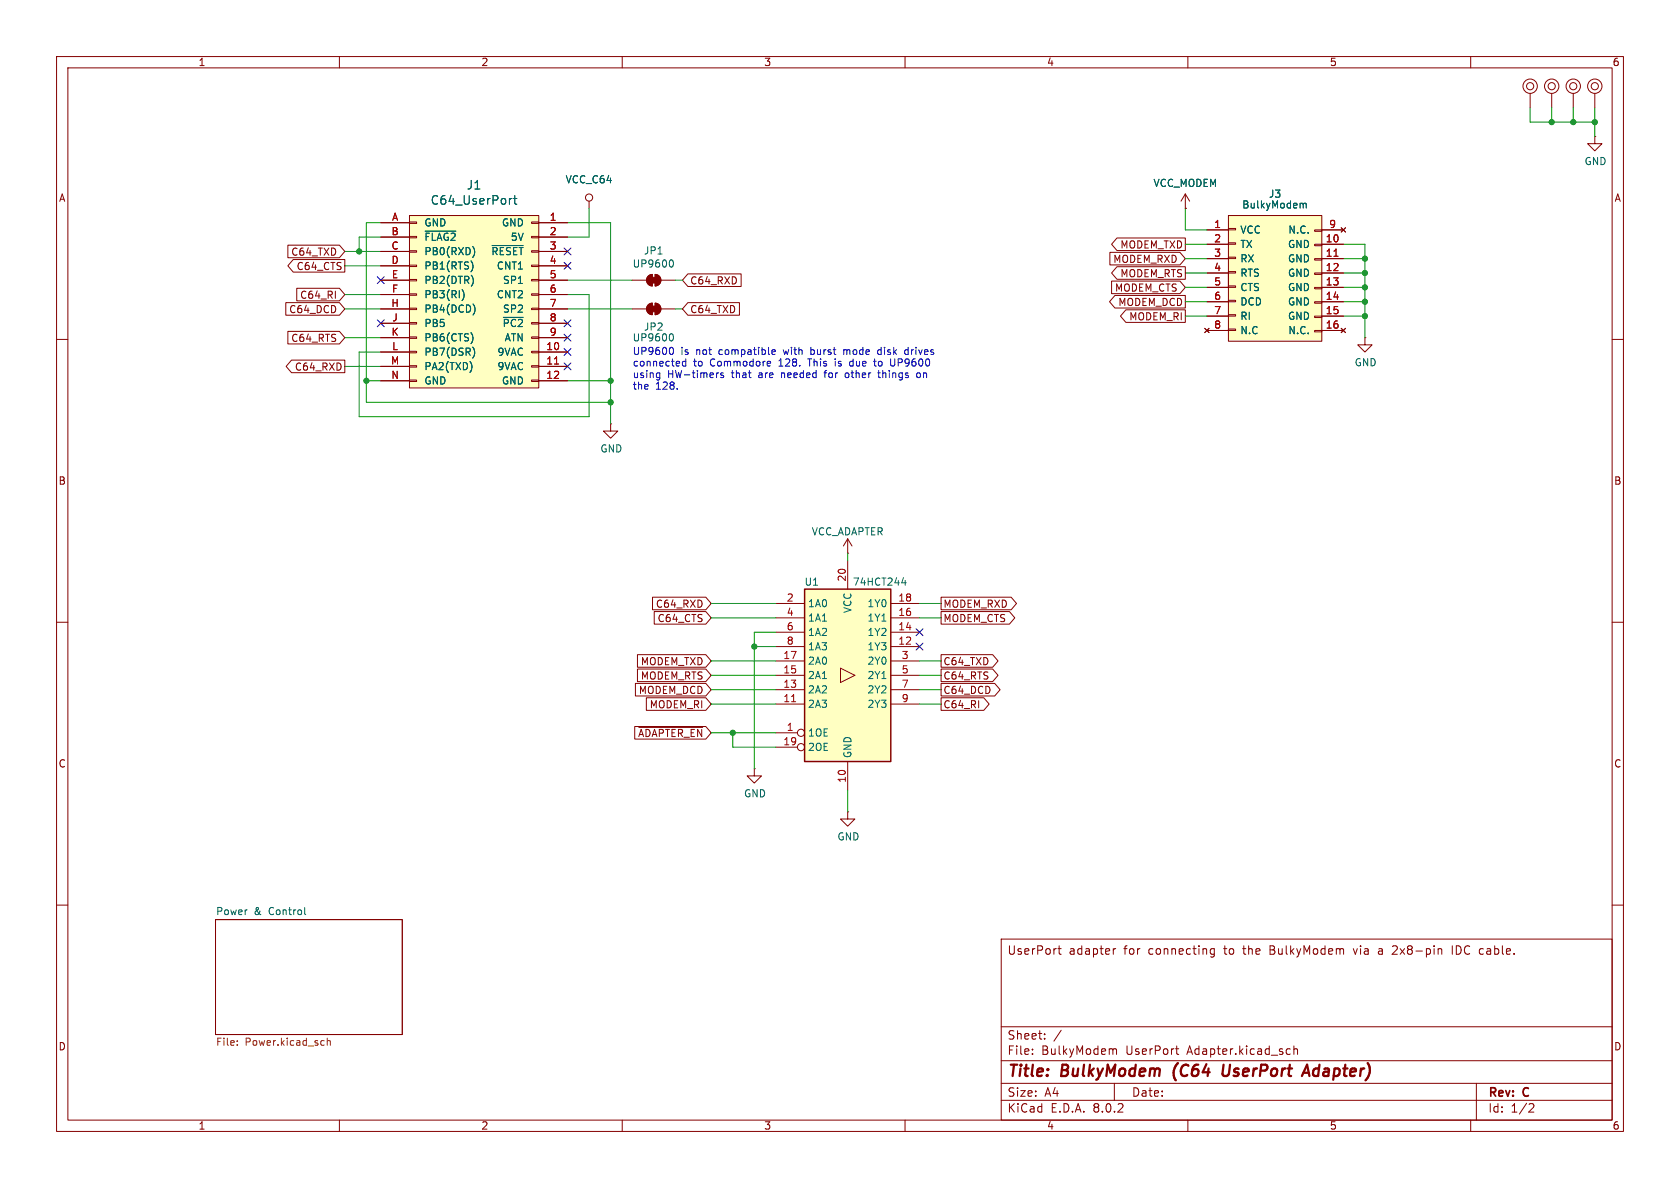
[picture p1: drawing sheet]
<svg xmlns="http://www.w3.org/2000/svg" width="297mm" height="210mm" viewBox="0 0 297 210" stroke-linecap="round" stroke-linejoin="round" font-family="sans-serif">
<g fill="none" stroke="#840000" stroke-width=".18">
<path d="M10 10h277v190h-277zM12 12h273v186h-273zM60 10v2M110 10v2M160 10v2M210 10v2M260 10v2M10 60h2M285 60h2M10 110h2M285 110h2M10 160h2"/>
<path d="M149.9 143.5v1.3h1.2l-1.2 1.3-1.3-1.3h1.3M149.9 143.5h.1M285 160h2M38.1 162.6h33v20.3h-33zM177 166h108v32h-108zM187 167.7h.6M187.2 167.2v1.3l.4 .2M196.8 167.7v1M197.2 167.7l-.2 .1-.2 .2M214.7 167.8l-.5-.1-.2 .3v.4l.1 .2h.6M214.7 167.7v1.2l-.3 .3-.4-.1M239.2 167.7l.4 1"/>
<path d="M244.2 167.7l-.5 .1M244.2 168.1h-.3a.29 .29 0 0 0-.2 .3 .29 .29 0 0 0 .2 .3h.3M246.7 167.2l-.5 .1M247 167.8l-.9 .9h.9M254.5 167.7l.3 .1 .1 .1v.8M256.7 167.2v1.5M60 198v2M110 198v2M160 198v2M177 194.5h108M177 191.5h108M177 187.5h108"/>
<path d="M177 181.5h108M182.5 186.3v.1M182.5 185.5v.1M184.7 183.6v.1M184.7 182.8v.1M187.6 182.1l-1.3 2M196.7 185.6l.3-.2 .3 .1 .1 .9M197 191.5v3M207.8 185.4h.6M208 186.2l.4 .2M210 198v2M227.7 185.4l.4 .1"/>
<path d="M228.1 186.3l-.4 .1M228.7 185.5l.3-.1 .3 .1 .1 .9M228.7 184.9v1.5M260 198v2M261 191.5v6.5M270.5 195.1l.5 .1 .2 .3-1 1.1h1"/>
</g>
<path d="M207.5 189.3l.1 1.1M216.3 188.2l-.2 1.6 .2 .3a.66 .66 0 0 0 .8-.1M230.2 190.2l.9-2 .4 2M230.4 189.6h1" fill="none" stroke="#840000" stroke-width=".4"/>
<path d="M53.9 160.4v1.1l.1 .2" fill="none" stroke="#006464" stroke-width=".18"/>
<path d="M41.9 184.7v.1M41.9 184v.1M57.2 183.9l.1 .1M57.3 184.7l-.1 .1M57.9 183.5v1.3M57.9 184.1l.1-.2 .3 .1 .1 .8" fill="none" stroke="#725600" stroke-width=".18"/>
<path d="M142.2 104.1h15.3v30.5h-15.3z" fill="#ffffc2"/>
<g fill="none" stroke="#840000" stroke-width=".18">
<path d="M149.9 99.1v5M137.2 114.3h5M137.2 111.8h5M137.2 119.4h5M137.2 109.2h5M137.2 116.8h5M137.2 106.7h5M148.6 118.1l2.5 1.3-2.5 1.3zM157.5 114.3h5.1M157.5 111.8h5.1M157.5 119.4h5.1M157.5 109.2h5.1"/>
<path d="M157.5 116.8h5.1M157.5 106.7h5.1M137.2 129.5h3.8M137.2 124.5h5M137.2 121.9h5M137.2 132.1h3.8M149.9 134.6v5.1M157.5 124.5h5.1M157.5 121.9h5.1"/>
<circle cx="141.6" cy="129.5" r=".63"/>
<circle cx="141.6" cy="132.1" r=".63"/>
</g>
<path d="M142.2 104.1h15.3v30.5h-15.3z" fill="none" stroke="#840000" stroke-width=".25"/>
<path d="M139.9 124h.8" fill="none" stroke="#a90000" stroke-width=".18"/>
<path d="M159.4 103h.8M160 102.6v.8" fill="none" stroke="#006464" stroke-width=".18"/>
<path d="M72.4 38.1h22.8v30.5h-22.8z" fill="#ffffc2"/>
<g fill="none" stroke="#840000" stroke-width=".18">
<path d="M270.5 16.5v2.6M274.3 16.5v2.6M278.1 16.5v2.6M281.9 16.5v2.6M67.3 39.4h5.1M72.4 38.1h22.8v30.5h-22.8zM72.4 39.2h1.3v.3h-1.3zM94 39.2h1.2v.3h-1.2zM95.2 39.4h5.1M209.5 36.8h.1M209.5 34.3l-.7 1.3M209.5 34.3v2.5"/>
<path d="M209.5 34.3l.8 1.3M281.9 24.1v1.3h1.3l-1.3 1.3-1.2-1.3h1.2M281.9 24.1h.1M67.3 41.9h5.1M67.3 44.5h5.1M67.3 47h5.1M67.3 49.5h5.1M67.3 52.1h5.1M67.3 54.6h5.1M67.3 57.2h5.1M67.3 59.7h5.1M72.4 59.6h1.3v.2h-1.3z"/>
<path d="M72.4 57h1.3v.3h-1.3zM72.4 54.5h1.3v.2h-1.3zM72.4 51.9h1.3v.3h-1.3zM72.4 49.4h1.3v.3h-1.3zM72.4 46.9h1.3v.2h-1.3zM72.4 44.3h1.3v.3h-1.3zM72.4 41.8h1.3v.2h-1.3zM94 59.6h1.2v.2h-1.2zM94 57h1.2v.3h-1.2zM94 54.5h1.2v.2h-1.2zM94 51.9h1.2v.3h-1.2zM94 49.4h1.2v.3h-1.2z"/>
<path d="M94 46.9h1.2v.2h-1.2zM94 41.8h1.2v.2h-1.2zM95.2 41.9h5.1M95.2 44.5h5.1M95.2 47h5.1M95.2 49.5h5.1M95.2 52.1h5.1M95.2 54.6h5.1M95.2 57.2h5.1M95.2 59.7h5.1M111.8 49.5h2.5M111.8 54.6h2.5"/>
<path d="M114.6 48.8l.7-.3v2a1.02 1.02 0 0 1-.9-.6 1.02 1.02 0 0 1 .2-1.1zM114.6 53.9l.7-.3v2a1.02 1.02 0 0 1-.9-.6 1.02 1.02 0 0 1 .2-1.1zM115.8 48.5a1.02 1.02 0 0 1 1 1 1.02 1.02 0 0 1-1 1zM115.8 53.6a1.02 1.02 0 0 1 1 1 1.02 1.02 0 0 1-1 1zM116.8 49.5h2.6M116.8 54.6h2.6M241.3 59.7v1.3h1.3l-1.3 1.2-1.3-1.2h1.3M241.3 59.7h.1M67.3 62.2h5.1M67.3 64.8h5.1M67.3 67.3h5.1M72.4 67.2h1.3v.2h-1.3z"/>
<path d="M72.4 64.6h1.3v.3h-1.3zM72.4 62.1h1.3v.3h-1.3zM94 67.2h1.2v.2h-1.2zM94 64.6h1.2v.3h-1.2zM94 62.1h1.2v.3h-1.2zM95.2 62.2h5.1M95.2 64.8h5.1M95.2 67.3h5.1M107.9 74.9v1.3h1.3l-1.3 1.3-1.2-1.3h1.2M107.9 74.9h.1M149.9 97.8h.1M149.9 95.3l-.8 1.2"/>
<path d="M149.9 95.3v2.5M149.9 95.3l.7 1.2M133.3 135.9v1.3h1.3l-1.3 1.2-1.2-1.2h1.2M133.3 135.9h.1"/>
<circle cx="270.5" cy="15.2" r=".63"/>
<circle cx="270.5" cy="15.2" r="1.27"/>
<circle cx="274.3" cy="15.2" r=".63"/>
<circle cx="274.3" cy="15.2" r="1.27"/>
<circle cx="278.1" cy="15.2" r=".63"/>
<circle cx="278.1" cy="15.2" r="1.27"/>
<circle cx="281.9" cy="15.2" r=".63"/>
<circle cx="281.9" cy="15.2" r="1.27"/>
</g>
<path d="M98 64.4h.8" fill="none" stroke="#a90000" stroke-width=".18"/>
<g fill="none" stroke="#006464" stroke-width=".18">
<path d="M90.5 35.1l-.4 .1M90.8 35.1h.6M91 34.6v1.3l.4 .2M75.2 40.9h5.4M81.7 51.3a1.47 1.47 0 0 1 0 1.8M83.4 46.4l.2 .6-.2 .8M83.4 59.1l.2 .6-.2 .8M83.6 49l.1 .5-.1 .7M83.6 43.6a1.49 1.49 0 0 1 0 1.9M83.7 53.8a1.49 1.49 0 0 1 0 1.8M87 43.4h5.5M89 56.1h3.5"/>
<path d="M118.6 45.9a.68 .68 0 0 1 .5 .7 .68 .68 0 0 1-.5 .6M118.6 59a.68 .68 0 0 1 .5 .6 .68 .68 0 0 1-.5 .7M83.6 61.4a1.49 1.49 0 0 1 0 1.8"/>
</g>
<g fill="#840000" stroke="#840000" stroke-width=".18">
<path d="M115.1 49h1v1h-1z"/>
<path d="M114.6 48.8l.7-.3v2a1.02 1.02 0 0 1-.9-.6 1.02 1.02 0 0 1 .2-1.1z"/>
<path d="M115.8 48.5a1.02 1.02 0 0 1 1 1 1.02 1.02 0 0 1-1 1z"/>
<path d="M115.1 54.1h1v1h-1z"/>
<path d="M114.6 53.9l.7-.3v2a1.02 1.02 0 0 1-.9-.6 1.02 1.02 0 0 1 .2-1.1z"/>
<path d="M115.8 53.6a1.02 1.02 0 0 1 1 1 1.02 1.02 0 0 1-1 1z"/>
</g>
<path d="M217.2 38.1h16.5v22.2h-16.5z" fill="#ffffc2"/>
<path d="M217.2 48.3v2.5z" fill="#840000" stroke="#840000" stroke-width=".18"/>
<g fill="none" stroke="#840000" stroke-width=".18">
<path d="M67.3 39.4h5.1M95.2 39.4h5.1M104.1 35.6v1.2M209.5 36.8h.1M217.2 38.1h16.5v22.2h-16.5zM50.5 53.5h9.5l1 1.1-1 1.1h-9.5zM50.9 43.3h9.1l1 1.2-1 1.1h-9.1zM50.9 58.6h9.1l1 1.1-1 1.1h-9.1zM51.8 45.9h9.2v2.2h-9.2l-.9-1.1zM52.5 51h7.5l1 1.1-1 1.1h-7.5zM67.3 41.9h5.1M67.3 44.5h5.1"/>
<path d="M67.3 47h5.1M67.3 49.5h5.1M67.3 52.1h5.1M67.3 54.6h5.1M67.3 57.2h5.1M67.3 59.7h5.1M95.2 41.9h5.1M95.2 44.5h5.1M95.2 47h5.1M95.2 49.5h5.1M95.2 52.1h5.1M95.2 54.6h5.1"/>
<path d="M95.2 57.2h5.1M95.2 59.7h5.1M121.6 53.5h9.1v2.2h-9.1l-1-1.1zM121.6 48.4h9.4v2.2h-9.4l-1-1.1zM196.2 44.6h12.4l.9 1.1-.9 1.1h-12.4zM196.5 49.7h12.1l.9 1.1-.9 1.1h-12.1zM197.1 52.2h12.4v2.3h-12.4l-.9-1.2zM197.5 47.1h12v2.3h-12l-1-1.1zM197.5 42.1h12v2.2h-12l-1-1.1zM199 54.8h10.5v2.2h-10.5l-.9-1.1zM213 58l.7 .8M213.4 40.6h3.8"/>
<path d="M213.4 43.2h3.8M213.4 45.7h3.8M213.4 48.3h3.8M213.4 50.8h3.8M213.4 53.3h3.8M213.4 55.9h3.8M213.4 58.4h3.8M213.7 58l-.7 .8M217.2 58.2h1.2v.2h-1.2zM217.2 55.6h1.2v.3h-1.2zM217.2 53.1h1.2v.2h-1.2zM217.2 50.5h1.2v.3h-1.2z"/>
<path d="M217.2 48h1.2v.3h-1.2zM217.2 45.5h1.2v.2h-1.2zM217.2 42.9h1.2v.3h-1.2zM217.2 40.4h1.2v.2h-1.2zM232.4 58.4h1.3v.3h-1.3zM232.4 55.9h1.3v.2h-1.3zM232.4 53.3h1.3v.3h-1.3zM232.4 50.8h1.3v.3h-1.3zM232.4 48.3h1.3v.2h-1.3zM232.4 45.7h1.3v.3h-1.3zM232.4 43.2h1.3v.2h-1.3zM232.4 40.6h1.3v.3h-1.3z"/>
<path d="M233.7 40.6h3.8M233.7 43.2h3.8M233.7 45.7h3.8M233.7 48.3h3.8M233.7 50.8h3.8M233.7 53.3h3.8M233.7 55.9h3.8M233.7 58.4h3.8M237.1 58l.8 .8M237.1 40.3l.8 .7M237.9 58l-.8 .8M237.9 40.3l-.8 .7"/>
<path d="M51.5 63.7h9.5v2.2h-9.5l-.9-1.1zM67.3 62.2h5.1M67.3 64.8h5.1M67.3 67.3h5.1M95.2 62.2h5.1M95.2 64.8h5.1M95.2 67.3h5.1M112.7 115.7h12.1l.9 1.1-.9 1.2h-12.1zM112.7 118.3h12.1l.9 1.1-.9 1.1h-12.1zM115.4 105.6h9.4l.9 1.1-.9 1.1h-9.4zM115.7 108.1h9.1l.9 1.1-.9 1.1h-9.1zM166.4 118.3h9.1l.9 1.1-.9 1.1h-9.1z"/>
<path d="M166.4 105.6h12.4l.9 1.1-.9 1.1h-12.4zM166.4 108.1h12.1l.9 1.1-.9 1.1h-12.1zM166.4 115.7h9.1l.9 1.1-.9 1.2h-9.1zM112.2 128.4h12.6l.9 1.1-.9 1.2h-12.6zM112.3 120.8h12.5l.9 1.1-.9 1.1h-12.5zM112.9 128.6h11.3M114.3 123.3h10.5l.9 1.2-.9 1.1h-10.5zM166.4 123.3h7.5l1 1.2-1 1.1h-7.5zM166.4 120.8h9.5l.9 1.1-.9 1.1h-9.5z"/>
<circle cx="104.1" cy="34.9" r=".63"/>
</g>
<path d="M235.8 45.3h.8M98 64.4h.8" fill="none" stroke="#a90000" stroke-width=".18"/>
<g fill="none" stroke="#006464" stroke-width=".18">
<path d="M90.5 35.1l-.4 .1M90.8 35.1h.6M91 34.6v1.3l.4 .2M230.2 35.9l.2 .2M230.4 36.1v.7M230.4 36.1l.2-.2 .3 .1v.8M75.2 40.9h5.4M81.7 51.3a1.47 1.47 0 0 1 0 1.8M83.4 46.4l.2 .6-.2 .8M83.4 59.1l.2 .6-.2 .8M83.6 49l.1 .5-.1 .7M83.6 43.6a1.49 1.49 0 0 1 0 1.9"/>
<path d="M83.7 53.8a1.49 1.49 0 0 1 0 1.8M87 43.4h5.5M89 56.1h3.5M83.6 61.4a1.49 1.49 0 0 1 0 1.8"/>
</g>
<g fill="none" stroke="#0000c2" stroke-width=".18">
<path d="M116.3 65.9l.3 .1M116.6 65.9v1l-.1 .2M116.6 66.7l-.3 .1M118.6 61.4a.68 .68 0 0 1 .5 .6 .68 .68 0 0 1-.5 .7M121.2 63.4v1.3M121.2 63.9h-.3l-.3 .2 .2 .6h.4M127 65.9l-.2 .1M127.9 66l-.3-.1-.2 .2 .1 .2 .4 .1v.3h-.5M135.8 63.9h.4v.3l-.6 .1M136.2 64.7h-.4M136.5 62.2l.6-.1-.1-.2-.3-.1-.2 .2v.6h.5M143.4 61.4v1.3"/>
<path d="M143.4 62.6l.1 .1M143.5 61.8l-.1 .1M145.7 65.9h.4M145.9 65.5l-.1 1.3M147.7 63.4v.2M147.7 63.9v.8M149.2 61.8v.9M149.5 61.8l-.3 .1M149.8 65.9l-.3 .1-.1 .2 .1 .4 .3 .2M150.7 63.9h-.3l-.2 .2 .1 .5 .4 .1M154.4 63.9h.5M154.6 63.4v1.1l.3 .2"/>
<path d="M155.2 65.9h.4M155.3 65.5v1.1l.3 .2M155.8 61.9l-.4-.1-.2 .3 .1 .5h.5M158.2 63.4l-.1 1.2-.2 .1h-.3M160 62.5l.2 .2 .3-.1M160.5 61.9l-.3-.1-.2 .1M160.5 61.4v1.3M162.1 66l.2-.1 .4 .1v.5l-.1 .2-.3 .1-.2-.2z"/>
</g>
<g fill="none" stroke="#009600" stroke-width=".18">
<path d="M270.5 19.1v2.5h11.4M274.3 19.1v2.5M278.1 19.1v2.5M281.9 19.1v5M67.3 39.4h-2.5v31.7h43.1M100.3 39.4h7.6v35.5M104.1 36.8v5.1h-3.8M209.5 36.8v3.8h3.9M61 52.1h6.3M61 54.6h6.3M61 59.7h6.3M61 44.5h6.3"/>
<path d="M61 47h6.3M67.3 41.9h-3.8v2.6M100.3 52.1h3.8v21.6h-40.6v-11.5h3.8M100.3 49.5h11.5M100.3 54.6h11.5M119.4 49.5h1.2M119.4 54.6h1.2M209.5 53.3h3.9M209.5 48.3h3.9M209.5 43.2h3.9M209.5 50.8h3.9M209.5 45.7h3.9"/>
<path d="M209.5 55.9h3.9M237.5 43.2h3.8v16.5M237.5 53.3h3.8M237.5 48.3h3.8M237.5 50.8h3.8M237.5 45.7h3.8M237.5 55.9h3.8M61 64.8h6.3M64.8 67.3h2.5M100.3 67.3h7.6M149.9 97.8v1.3M125.7 109.2h11.5"/>
<path d="M125.7 106.7h11.5M125.7 119.4h11.5M125.7 116.8h11.5M133.3 114.3h3.9M137.2 111.8h-3.9v24.1M162.6 109.2h3.8M162.6 106.7h3.8M162.6 119.4h3.8M162.6 116.8h3.8M125.7 129.5h11.5M125.7 121.9h11.5M125.7 124.5h11.5"/>
<path d="M129.5 129.5v2.6h7.7M149.9 139.7v3.8M162.6 121.9h3.8M162.6 124.5h3.8"/>
</g>
<g fill="none" stroke="#000084" stroke-width=".18">
<path d="M66.7 56.5l1.2 1.3M66.7 48.9l1.2 1.2M67.9 56.5l-1.2 1.3M67.9 48.9l-1.2 1.2M99.7 59.1l1.2 1.2M99.7 56.5l1.2 1.3M99.7 43.8l1.2 1.3M99.7 46.4l1.2 1.2M100.9 59.1l-1.2 1.2M100.9 56.5l-1.2 1.3M100.9 43.8l-1.2 1.3M100.9 46.4l-1.2 1.2"/>
<path d="M99.7 61.6l1.2 1.2M99.7 64.2l1.2 1.2M100.9 61.6l-1.2 1.2M100.9 64.2l-1.2 1.2M162 111.2l1.2 1.2M162 113.7l1.2 1.2M163.2 111.2l-1.2 1.2M163.2 113.7l-1.2 1.2"/>
</g>
<g fill="#009600" stroke="#009600" stroke-width=".18">
<circle cx="281.9" cy="21.6" r=".46"/>
<circle cx="241.3" cy="50.8" r=".46"/>
<circle cx="241.3" cy="53.3" r=".46"/>
<circle cx="241.3" cy="48.3" r=".46"/>
<circle cx="274.3" cy="21.6" r=".46"/>
<circle cx="241.3" cy="45.7" r=".46"/>
<circle cx="241.3" cy="55.9" r=".46"/>
<circle cx="278.1" cy="21.6" r=".46"/>
<circle cx="133.3" cy="114.3" r=".46"/>
<circle cx="129.5" cy="129.5" r=".46"/>
<circle cx="107.9" cy="71.1" r=".46"/>
<circle cx="107.9" cy="67.3" r=".46"/>
<circle cx="64.8" cy="67.3" r=".46"/>
<circle cx="63.5" cy="44.5" r=".46"/>
</g>
<g font-size="2.8" fill="#840000">
<text x="178" y="190.9">Title:</text>
<text x="187.7" y="190.9">BulkyModem</text>
<text x="208.3" y="190.9">(C64</text>
<text x="217.7" y="190.9">UserPort</text>
<text x="232.9" y="190.9">Adapter)</text>
</g>
<g font-size="2.1" fill="#006464">
<text x="82.4" y="33.7">J1</text>
<text x="76.1" y="36.4">C64_UserPort</text>
</g>
<g font-size="2.1" fill="#840000">
<text x="178" y="169">UserPort</text>
<text x="188.9" y="169">adapter</text>
<text x="198.7" y="169">for</text>
<text x="203.2" y="169">connecting</text>
<text x="216.7" y="169">to</text>
<text x="220.2" y="169">the</text>
<text x="225" y="169">BulkyModem</text>
<text x="240" y="169">via</text>
<text x="244.5" y="169">a</text>
<text x="247.2" y="169">2x8-pin</text>
<text x="257.9" y="169">IDC cable.</text>
<text x="178" y="184">Sheet:</text>
<text x="178" y="186.7">File:</text>
<text x="184.1" y="186.7">BulkyModem</text>
<text x="199.1" y="186.7">UserPort</text>
<text x="210" y="186.7">Adapter.kicad_sch</text>
<text x="178" y="196.9">KiCad</text>
<text x="178" y="194.1">Size:</text>
<text x="184.7" y="194.1">A4</text>
<text x="185.7" y="196.9">E.D.A.</text>
<text x="193.3" y="196.9">8.0.2</text>
<text x="200" y="194.1">Date:</text>
<text x="263" y="194.3">Rev:</text>
<text x="263" y="196.9">Id:</text>
<text x="267.1" y="196.9">1/2</text>
<text x="269.4" y="194.3">C</text>
</g>
<g font-size="1.8" fill="#840000">
<text x="35" y="11.9">1</text>
<text x="85" y="11.9">2</text>
<text x="135" y="11.9">3</text>
<text x="185" y="11.9">4</text>
<text x="235" y="11.9">5</text>
<text x="285" y="11.9">6</text>
<text x="10.3" y="35.9">A</text>
<text x="285.3" y="35.9">A</text>
<text x="51.4" y="45.4">C64_TXD</text>
<text x="52.3" y="47.9">C64_CTS</text>
<text x="196.7" y="46.7">MODEM_RXD</text>
<text x="198" y="44.1">MODEM_TXD</text>
<text x="53" y="53">C64_RI</text>
<text x="121.9" y="50.5">C64_RXD</text>
<text x="197" y="51.8">MODEM_CTS</text>
<text x="198" y="49.2">MODEM_RTS</text>
<text x="51" y="55.6">C64_DCD</text>
<text x="121.9" y="55.6">C64_TXD</text>
<text x="197.6" y="54.3">MODEM_DCD</text>
<text x="199.5" y="56.8">MODEM_RI</text>
<text x="51.4" y="60.6">C64_RTS</text>
<text x="52" y="65.7">C64_RXD</text>
<text x="10.3" y="85.9">B</text>
<text x="285.3" y="85.9">B</text>
<text x="115.9" y="107.6">C64_RXD</text>
<text x="166.7" y="107.6">MODEM_RXD</text>
<text x="116.2" y="110.2">C64_CTS</text>
<text x="166.7" y="110.2">MODEM_CTS</text>
<text x="113.2" y="117.8">MODEM_TXD</text>
<text x="166.7" y="117.8">C64_TXD</text>
<text x="112.8" y="122.9">MODEM_DCD</text>
<text x="113.2" y="120.3">MODEM_RTS</text>
<text x="114.8" y="125.4">MODEM_RI</text>
<text x="166.7" y="125.4">C64_RI</text>
<text x="166.7" y="122.9">C64_DCD</text>
<text x="166.7" y="120.3">C64_RTS</text>
<text x="112.7" y="130.5">~{ADAPTER_EN}</text>
<text x="10.3" y="135.9">C</text>
<text x="285.3" y="135.9">C</text>
<text x="10.3" y="185.9">D</text>
<text x="285.3" y="185.9">D</text>
<text x="35" y="199.9">1</text>
<text x="85" y="199.9">2</text>
<text x="135" y="199.9">3</text>
<text x="185" y="199.9">4</text>
<text x="235" y="199.9">5</text>
<text x="285" y="199.9">6</text>
</g>
<g font-size="1.8" fill="#006464">
<text x="280" y="29.4">GND</text>
<text x="99.9" y="32.6">VCC_C64</text>
<text x="203.8" y="33.2">VCC_MODEM</text>
<text x="224.2" y="35.2">J3</text>
<text x="74.9" y="40.2">GND</text>
<text x="88.6" y="40.2">GND</text>
<text x="219.2" y="41.5">VCC</text>
<text x="219.5" y="37.1">BulkyModem</text>
<text x="227.7" y="41.5">N.C.</text>
<text x="74.9" y="42.8">~{FLAG2}</text>
<text x="74.9" y="45.3">PB0(RXD)</text>
<text x="74.9" y="47.9">PB1(RTS)</text>
<text x="86.8" y="45.3">~{RESET}</text>
<text x="87.7" y="47.9">CNT1</text>
<text x="90.2" y="42.8">5V</text>
<text x="111.7" y="47.5">UP9600</text>
<text x="113.7" y="45.2">JP1</text>
<text x="219.2" y="44">TX</text>
<text x="219.2" y="46.6">RX</text>
<text x="227.6" y="44">GND</text>
<text x="227.6" y="46.6">GND</text>
<text x="74.9" y="50.4">PB2(DTR)</text>
<text x="74.9" y="52.9">PB3(RI)</text>
<text x="87.7" y="52.9">CNT2</text>
<text x="88.8" y="50.4">SP1</text>
<text x="219.2" y="49.1">RTS</text>
<text x="219.2" y="51.7">CTS</text>
<text x="227.6" y="49.1">GND</text>
<text x="227.6" y="51.7">GND</text>
<text x="74.9" y="55.5">PB4(DCD)</text>
<text x="74.9" y="58">PB5</text>
<text x="88.8" y="58">~{PC2}</text>
<text x="88.8" y="55.5">SP2</text>
<text x="113.7" y="58.6">JP2</text>
<text x="219.2" y="54.2">DCD</text>
<text x="219.2" y="56.7">RI</text>
<text x="219.2" y="59.3">N.C</text>
<text x="227.6" y="54.2">GND</text>
<text x="227.6" y="56.7">GND</text>
<text x="227.7" y="59.3">N.C.</text>
<text x="74.9" y="60.6">PB6(CTS)</text>
<text x="74.9" y="63.1">PB7(DSR)</text>
<text x="74.9" y="65.6">PA2(TXD)</text>
<text x="87.9" y="63.1">9VAC</text>
<text x="87.9" y="65.6">9VAC</text>
<text x="89.1" y="60.6">ATN</text>
<text x="111.7" y="60.6">UP9600</text>
<text x="239.4" y="64.9">GND</text>
<text x="74.9" y="68.2">GND</text>
<text x="88.6" y="68.2">GND</text>
<text x="106" y="80.2">GND</text>
<text x="143.4" y="94.8">VCC_ADAPTER</text>
<text x="142.1" y="103.7">U1</text>
<text x="142.7" y="107.5">1A0</text>
<text x="150.7" y="103.7">74HCT244</text>
<text x="153.3" y="107.5">1Y0</text>
<text x="142.7" y="110.1">1A1</text>
<text x="142.7" y="112.6">1A2</text>
<text x="150.7" y="108.5" transform="rotate(-90 150.7 108.5)">VCC</text>
<text x="153.3" y="112.6">1Y2</text>
<text x="153.3" y="110.1">1Y1</text>
<text x="142.7" y="117.7">2A0</text>
<text x="142.7" y="115.2">1A3</text>
<text x="153.3" y="115.2">1Y3</text>
<text x="153.3" y="117.7">2Y0</text>
<text x="142.7" y="125.3">2A3</text>
<text x="142.7" y="122.8">2A2</text>
<text x="142.7" y="120.2">2A1</text>
<text x="153.3" y="120.2">2Y1</text>
<text x="153.3" y="122.8">2Y2</text>
<text x="153.3" y="125.3">2Y3</text>
<text x="142.7" y="130.4">1OE</text>
<text x="142.7" y="132.9">2OE</text>
<text x="150.7" y="134.1" transform="rotate(-90 150.7 134.1)">GND</text>
<text x="131.4" y="141.1">GND</text>
<text x="148" y="148.8">GND</text>
<text x="38.1" y="161.8">Power</text>
<text x="44.9" y="161.8">&amp;</text>
<text x="47.6" y="161.8">Control</text>
</g>
<g font-size="1.8" fill="#a90000">
<text x="69.1" y="41.7">B</text>
<text x="69.2" y="39.1">A</text>
<text x="97.1" y="39.1">1</text>
<text x="97.1" y="41.7">2</text>
<text x="214.6" y="40.4">1</text>
<text x="234.9" y="40.4">9</text>
<text x="69.1" y="44.2">C</text>
<text x="69.1" y="46.7">D</text>
<text x="97.1" y="44.2">3</text>
<text x="97.1" y="46.7">4</text>
<text x="214.6" y="42.9">2</text>
<text x="214.6" y="45.5">3</text>
<text x="234.3" y="42.9">10</text>
<text x="234.3" y="45.5">11</text>
<text x="69.2" y="49.3">E</text>
<text x="69.2" y="51.8">F</text>
<text x="97.1" y="49.3">5</text>
<text x="97.1" y="51.8">6</text>
<text x="214.6" y="48">4</text>
<text x="214.6" y="50.5">5</text>
<text x="214.6" y="53.1">6</text>
<text x="234.3" y="48">12</text>
<text x="234.3" y="50.5">13</text>
<text x="234.3" y="53.1">14</text>
<text x="69.1" y="54.4">H</text>
<text x="69.1" y="59.4">K</text>
<text x="69.3" y="56.9">J</text>
<text x="97.1" y="54.4">7</text>
<text x="97.1" y="56.9">8</text>
<text x="97.1" y="59.4">9</text>
<text x="214.6" y="55.6">7</text>
<text x="214.6" y="58.2">8</text>
<text x="234.3" y="55.6">15</text>
<text x="234.3" y="58.2">16</text>
<text x="69" y="64.5">M</text>
<text x="69.2" y="62">L</text>
<text x="96.5" y="62">10</text>
<text x="96.5" y="64.5">11</text>
<text x="69.1" y="67.1">N</text>
<text x="96.5" y="67.1">12</text>
<text x="139" y="106.4">2</text>
<text x="149.6" y="102.9" transform="rotate(-90 149.6 102.9)">20</text>
<text x="158.7" y="106.4">18</text>
<text x="139" y="109">4</text>
<text x="139" y="111.5">6</text>
<text x="158.7" y="111.5">14</text>
<text x="158.7" y="109">16</text>
<text x="138.4" y="119.1">15</text>
<text x="138.4" y="116.6">17</text>
<text x="139" y="114">8</text>
<text x="158.7" y="114">12</text>
<text x="159.3" y="116.6">3</text>
<text x="159.3" y="119.1">5</text>
<text x="138.4" y="124.2">11</text>
<text x="138.4" y="121.7">13</text>
<text x="159.3" y="121.7">7</text>
<text x="159.3" y="124.2">9</text>
<text x="138.4" y="131.8">19</text>
<text x="139" y="129.3">1</text>
<text x="149.6" y="138.5" transform="rotate(-90 149.6 138.5)">10</text>
</g>
<g font-size="1.8" fill="#0000c2">
<text x="111.8" y="62.8">UP9600</text>
<text x="111.8" y="64.9">connected</text>
<text x="120.4" y="62.8">is</text>
<text x="122.6" y="64.9">to</text>
<text x="123.2" y="62.8">not</text>
<text x="125.7" y="64.9">Commodore</text>
<text x="127.4" y="62.8">compatible</text>
<text x="138" y="64.9">128.</text>
<text x="139" y="62.8">with</text>
<text x="143.4" y="64.9">This</text>
<text x="144" y="62.8">burst</text>
<text x="148.3" y="64.9">is</text>
<text x="150" y="62.8">mode</text>
<text x="151.1" y="64.9">due</text>
<text x="155.6" y="64.9">to</text>
<text x="156.2" y="62.8">disk</text>
<text x="158.7" y="64.9">UP9600</text>
<text x="161.2" y="62.8">drives</text>
<text x="111.8" y="66.9">using</text>
<text x="111.8" y="69">the</text>
<text x="115.9" y="69">128.</text>
<text x="118" y="66.9">HW-timers</text>
<text x="129.5" y="66.9">that</text>
<text x="134.4" y="66.9">are</text>
<text x="138.6" y="66.9">needed</text>
<text x="146.5" y="66.9">for</text>
<text x="150.3" y="66.9">other</text>
<text x="156.4" y="66.9">things</text>
<text x="163.3" y="66.9">on</text>
</g>
<g font-size="1.8" fill="#725600">
<text x="38.1" y="185.2">File:</text>
<text x="43.3" y="185.2">Power.kicad_sch</text>
</g>
</svg>
